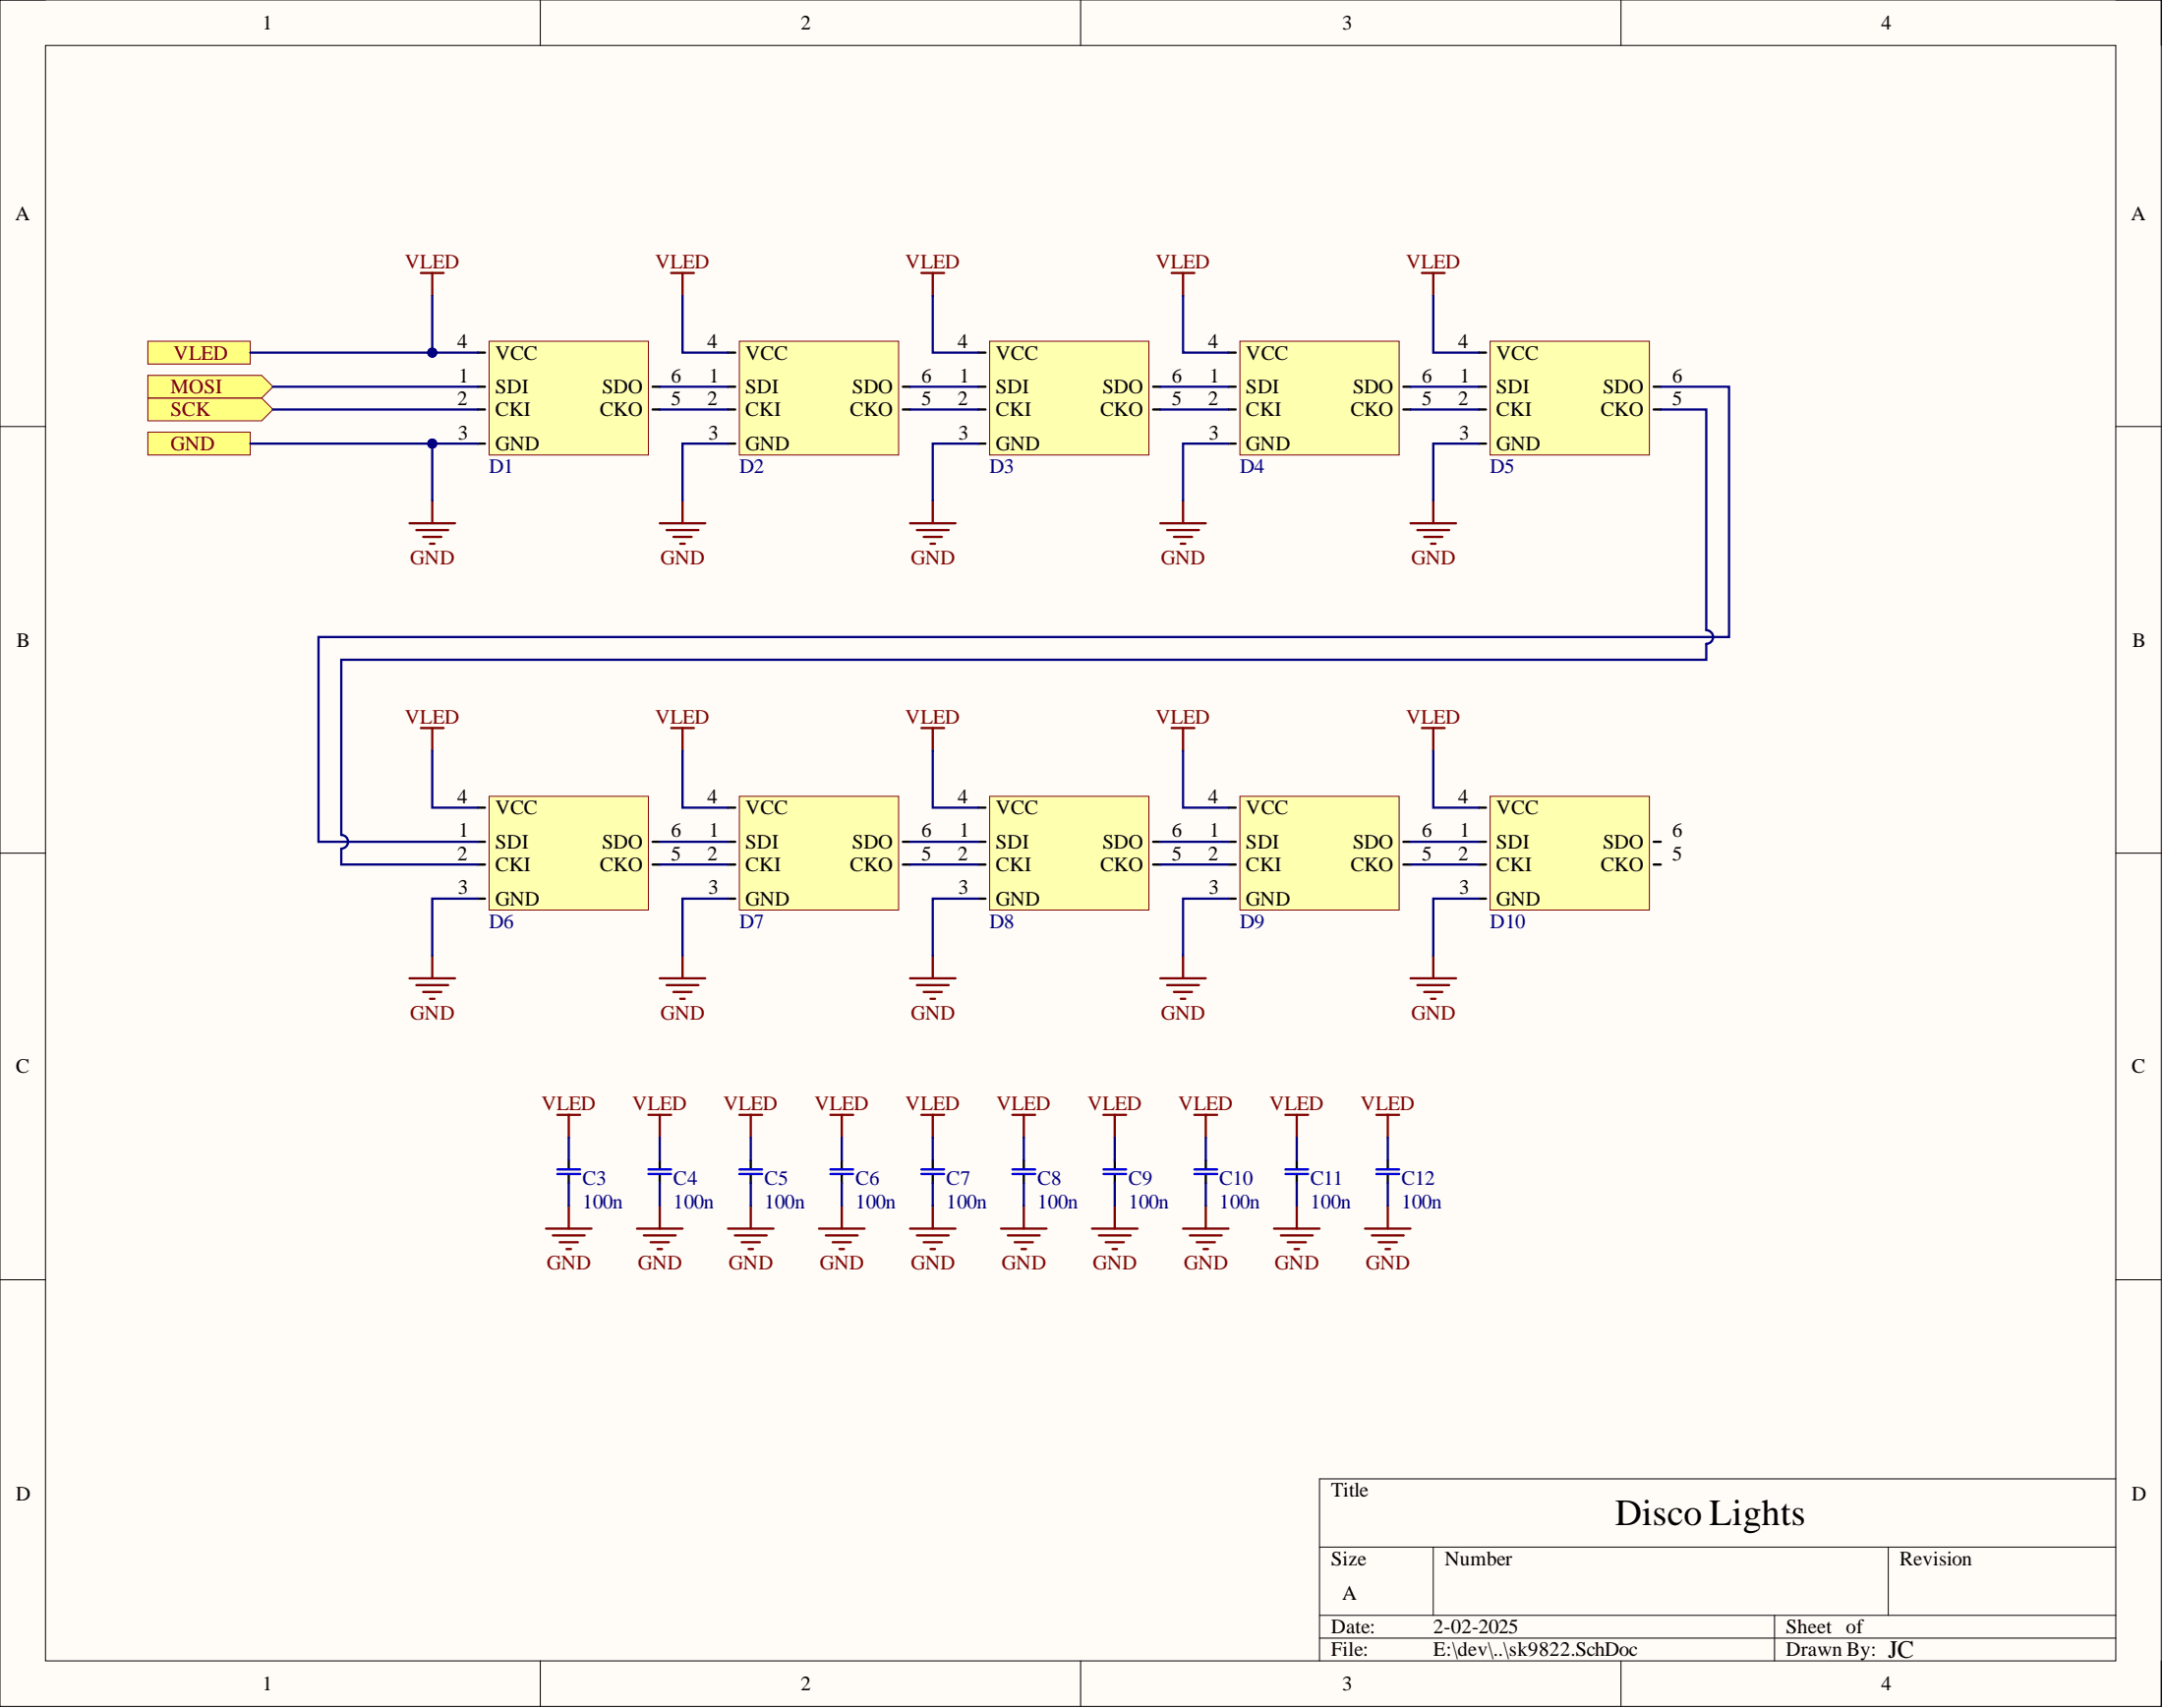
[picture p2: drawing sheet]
<svg xmlns="http://www.w3.org/2000/svg" width="241mm" height="190mm" viewBox="0 0 241 190" stroke-linecap="round" stroke-linejoin="round" font-family="sans-serif">
<path d="M0 0h241.1v190.3h-241.1z" fill-rule="evenodd" fill="#fffcf8"/>
<path d="M0 0h241.1v190.3h-241.1z" fill="none" stroke="#000" stroke-width=".11"/>
<path d="M5.1 5.1h230.9v180.1h-230.9z" fill-rule="evenodd" fill="#fffcf8"/>
<g fill="none" stroke="#000" stroke-width=".11">
<path d="M0 0h5.1M60.3 0v5.1M120.6 0v5.1M180.8 0v5.1M236 0h5.1v5.1M5.1 5.1h230.9v180.1h-230.9zM0 47.6h5.1M236 47.6h5.1M0 95.2h5.1M236 95.2h5.1M0 142.7h5.1M236 142.7h5.1"/>
<path d="M147.2 172.6h88.8M159.9 172.6v7.6M210.7 172.6v7.6M236 164.9h-88.8v20.3M60.3 185.2v5.1M120.6 185.2v5.1M147.2 180.2h88.8M147.2 182.7h88.8M180.8 185.2v5.1M198 180.2v5M241.1 185.2v5.1"/>
</g>
<path d="M54.6 38.1h17.7v12.6h-17.7z" fill-rule="evenodd" fill="#ffffb0"/>
<path d="M54.6 38.1h17.7v12.6h-17.7z" fill="none" stroke="#800000" stroke-width=".11"/>
<path d="M53.3 39.3h.8M53.3 43.1h.8M53.3 45.7h.8M53.3 49.5h.8M72.8 43.1h.8M72.8 45.7h.8" fill="none" stroke="#000" stroke-width=".25"/>
<path d="M82.5 38.1h17.8v12.6h-17.8z" fill-rule="evenodd" fill="#ffffb0"/>
<path d="M82.5 38.1h17.8v12.6h-17.8z" fill="none" stroke="#800000" stroke-width=".11"/>
<path d="M81.2 39.3h.8M81.2 43.1h.8M81.2 45.7h.8M81.2 49.5h.8M100.7 43.1h.8M100.7 45.7h.8" fill="none" stroke="#000" stroke-width=".25"/>
<path d="M110.4 38.1h17.8v12.6h-17.8z" fill-rule="evenodd" fill="#ffffb0"/>
<path d="M110.4 38.1h17.8v12.6h-17.8z" fill="none" stroke="#800000" stroke-width=".11"/>
<path d="M109.1 39.3h.8M109.1 43.1h.8M109.1 45.7h.8M109.1 49.5h.8M128.6 43.1h.8M128.6 45.7h.8" fill="none" stroke="#000" stroke-width=".25"/>
<path d="M138.3 38.1h17.8v12.6h-17.8z" fill-rule="evenodd" fill="#ffffb0"/>
<path d="M138.3 38.1h17.8v12.6h-17.8z" fill="none" stroke="#800000" stroke-width=".11"/>
<path d="M137.1 39.3h.8M137.1 43.1h.8M137.1 45.7h.8M137.1 49.5h.8M156.6 43.1h.8M156.6 45.7h.8" fill="none" stroke="#000" stroke-width=".25"/>
<path d="M166.2 38.1h17.8v12.6h-17.8z" fill-rule="evenodd" fill="#ffffb0"/>
<path d="M166.2 38.1h17.8v12.6h-17.8z" fill="none" stroke="#800000" stroke-width=".11"/>
<path d="M165 39.3h.8M165 43.1h.8M165 45.7h.8M165 49.5h.8M184.5 43.1h.8M184.5 45.7h.8" fill="none" stroke="#000" stroke-width=".25"/>
<path d="M54.6 88.8h17.7v12.7h-17.7z" fill-rule="evenodd" fill="#ffffb0"/>
<path d="M54.6 88.8h17.7v12.7h-17.7z" fill="none" stroke="#800000" stroke-width=".11"/>
<path d="M53.3 93.9h.8M53.3 96.4h.8M53.3 90.1h.8M72.8 93.9h.8M72.8 96.4h.8M53.3 100.2h.8" fill="none" stroke="#000" stroke-width=".25"/>
<path d="M82.5 88.8h17.8v12.7h-17.8z" fill-rule="evenodd" fill="#ffffb0"/>
<path d="M82.5 88.8h17.8v12.7h-17.8z" fill="none" stroke="#800000" stroke-width=".11"/>
<path d="M81.2 93.9h.8M81.2 96.4h.8M81.2 90.1h.8M100.7 93.9h.8M100.7 96.4h.8M81.2 100.2h.8" fill="none" stroke="#000" stroke-width=".25"/>
<path d="M110.4 88.8h17.8v12.7h-17.8z" fill-rule="evenodd" fill="#ffffb0"/>
<path d="M110.4 88.8h17.8v12.7h-17.8z" fill="none" stroke="#800000" stroke-width=".11"/>
<path d="M109.1 93.9h.8M109.1 96.4h.8M109.1 90.1h.8M128.6 93.9h.8M128.6 96.4h.8M109.1 100.2h.8" fill="none" stroke="#000" stroke-width=".25"/>
<path d="M16.5 41.9h12.7l1.3 1.2-1.3 1.3h-12.7z" fill-rule="evenodd" fill="#ffff80"/>
<path d="M16.5 41.9h12.7l1.3 1.2-1.3 1.3h-12.7z" fill="none" stroke="#800000" stroke-width=".11"/>
<path d="M16.5 44.4h12.7l1.3 1.3-1.3 1.2h-12.7z" fill-rule="evenodd" fill="#ffff80"/>
<path d="M16.5 44.4h12.7l1.3 1.3-1.3 1.2h-12.7z" fill="none" stroke="#800000" stroke-width=".11"/>
<g fill="none" stroke="#800000" stroke-width=".25">
<path d="M47 30.4h2.5M48.2 30.4v2.6M74.9 30.4h2.5M76.1 30.4v2.6M102.8 30.4h2.5M104.1 30.4v2.6M130.7 30.4h2.5M132 30.4v2.6M158.6 30.4h2.6M159.9 30.4v2.6M45.7 58.4h5.1M46.4 59.1h3.6"/>
<path d="M47.2 59.9h2M48.2 55.8v2.6M73.6 58.4h5.1M74.4 59.1h3.5M75.1 59.9h2.1M76.1 55.8v2.6M101.5 58.4h5.1M102.3 59.1h3.5M103 59.9h2.1M104.1 55.8v2.6M129.4 58.4h5.1M130.2 59.1h3.6"/>
<path d="M131 59.9h2M132 55.8v2.6M157.4 58.4h5M158.1 59.1h3.6M158.9 59.9h2M159.9 55.8v2.6M48 60.6h.5M75.9 60.6h.5M103.8 60.6h.5M131.7 60.6h.5M159.6 60.6h.5M47 81.2h2.5"/>
<path d="M48.2 81.2v2.5M74.9 81.2h2.5M76.1 81.2v2.5M102.8 81.2h2.5M104.1 81.2v2.5M130.7 81.2h2.5M132 81.2v2.5M158.6 81.2h2.6M159.9 81.2v2.5M45.7 109.1h5.1M46.4 109.9h3.6M47.2 110.6h2"/>
<path d="M48 111.4h.5M48.2 106.6v2.5M73.6 109.1h5.1M74.4 109.9h3.5M75.1 110.6h2.1M75.9 111.4h.5M76.1 106.6v2.5M101.5 109.1h5.1M102.3 109.9h3.5M103 110.6h2.1M103.8 111.4h.5M104.1 106.6v2.5"/>
<path d="M129.4 109.1h5.1M130.2 109.9h3.6M131 110.6h2M131.7 111.4h.5M132 106.6v2.5M157.4 109.1h5M158.1 109.9h3.6M158.9 110.6h2M159.6 111.4h.5M159.9 106.6v2.5M60.9 137h5.1M61.7 137.8h3.5"/>
<path d="M62.2 124.3h2.5M62.4 138.6h2.1M63.2 139.3h.5M63.4 124.3v2.6M63.4 134.5v2.5M71.1 137h5M71.8 137.8h3.6M72.3 124.3h2.6M72.6 138.6h2M73.3 139.3h.6M73.6 124.3v2.6M73.6 134.5v2.5"/>
<path d="M81.2 137h5.1M82 137.8h3.5M82.5 124.3h2.5M82.7 138.6h2.1M83.5 139.3h.5M83.8 124.3v2.6M83.8 134.5v2.5M91.4 137h5M92.1 137.8h3.6M92.6 124.3h2.6M92.9 138.6h2M93.7 139.3h.5"/>
<path d="M93.9 124.3v2.6M93.9 134.5v2.5M101.5 137h5.1M102.3 137.8h3.5M102.8 124.3h2.5M103 138.6h2.1M103.8 139.3h.5M104.1 124.3v2.6M104.1 134.5v2.5M111.7 137h5M112.4 137.8h3.6M112.9 124.3h2.6"/>
<path d="M113.2 138.6h2M114 139.3h.5M114.2 124.3v2.6M114.2 134.5v2.5M121.8 137h5.1M122.6 137.8h3.5M123.1 124.3h2.5M123.3 138.6h2.1M124.1 139.3h.5M124.4 124.3v2.6M124.4 134.5v2.5M132 137h5.1"/>
<path d="M132.7 137.8h3.6M133.2 124.3h2.6M133.5 138.6h2M134.3 139.3h.5M134.5 124.3v2.6M134.5 134.5v2.5M142.1 137h5.1M142.9 137.8h3.5M143.4 124.3h2.5M143.7 138.6h2M144.4 139.3h.5M144.7 124.3v2.6"/>
<path d="M144.7 134.5v2.5M152.3 137h5.1M153 137.8h3.6M153.5 124.3h2.6M153.8 138.6h2M154.6 139.3h.5M154.8 124.3v2.6M154.8 134.5v2.5"/>
</g>
<g fill="none" stroke="#000" stroke-width=".25">
<path d="M63.4 129.4v1M63.4 131v1M73.6 129.4v1M73.6 131v1M83.8 129.4v1M83.8 131v1M93.9 129.4v1M93.9 131v1M104.1 129.4v1M104.1 131v1M114.2 129.4v1M114.2 131v1"/>
<path d="M124.4 129.4v1M124.4 131v1M134.5 129.4v1M134.5 131v1M144.7 129.4v1M144.7 131v1M154.8 129.4v1M154.8 131v1"/>
</g>
<g fill="none" stroke="#00f" stroke-width=".25">
<path d="M62.2 130.4h2.5M62.2 130.9h2.5M72.3 130.4h2.6M72.3 130.9h2.6M82.5 130.4h2.5M82.5 130.9h2.5M92.6 130.4h2.6M92.6 130.9h2.6M102.8 130.4h2.5M102.8 130.9h2.5M112.9 130.4h2.6M112.9 130.9h2.6"/>
<path d="M123.1 130.4h2.5M123.1 130.9h2.5M133.2 130.4h2.6M133.2 130.9h2.6M143.4 130.4h2.5M143.4 130.9h2.5M153.5 130.4h2.6M153.5 130.9h2.6"/>
</g>
<path d="M16.5 38.1h11.4v2.5h-11.4z" fill-rule="evenodd" fill="#ffff80"/>
<path d="M16.5 38.1h11.4v2.5h-11.4z" fill="none" stroke="#800000" stroke-width=".11"/>
<path d="M16.5 48.2h11.4v2.5h-11.4z" fill-rule="evenodd" fill="#ffff80"/>
<path d="M16.5 48.2h11.4v2.5h-11.4z" fill="none" stroke="#800000" stroke-width=".11"/>
<path d="M138.3 88.8h17.8v12.7h-17.8z" fill-rule="evenodd" fill="#ffffb0"/>
<path d="M138.3 88.8h17.8v12.7h-17.8z" fill="none" stroke="#800000" stroke-width=".11"/>
<path d="M137.1 93.9h.8M137.1 96.4h.8M137.1 90.1h.8M156.6 93.9h.8M156.6 96.4h.8M137.1 100.2h.8" fill="none" stroke="#000" stroke-width=".25"/>
<path d="M166.2 88.8h17.8v12.7h-17.8z" fill-rule="evenodd" fill="#ffffb0"/>
<path d="M166.2 88.8h17.8v12.7h-17.8z" fill="none" stroke="#800000" stroke-width=".11"/>
<path d="M165 93.9h.8M165 96.4h.8M165 90.1h.8M184.5 93.9h.8M184.5 96.4h.8M165 100.2h.8" fill="none" stroke="#000" stroke-width=".25"/>
<g fill="none" stroke="#000080" stroke-width=".25">
<path d="M48.2 33v6.3h5.1M30.5 45.7h22.8M30.5 43.1h22.8M73.6 45.7h7.6M73.6 43.1h7.6M101.5 45.7h7.6M101.5 43.1h7.6M129.4 45.7h7.7M129.4 43.1h7.7M157.4 45.7h7.6M157.4 43.1h7.6M185.3 43.1h7.6v27.9h-157.4v22.9h17.8"/>
<path d="M185.3 45.7h5v24.6a.76 .76 0 0 1 .8 .7 .76 .76 0 0 1-.8 .8v1.8h-152.2v19.5a.76 .76 0 0 1 .7 .8 .76 .76 0 0 1-.7 .7v1.8h15.2M73.6 96.4h7.6M73.6 93.9h7.6M101.5 96.4h7.6M101.5 93.9h7.6M129.4 96.4h7.7M129.4 93.9h7.7M157.4 96.4h7.6M157.4 93.9h7.6"/>
</g>
<circle cx="48.2" cy="39.3" r=".51" fill="#000080"/>
<circle cx="48.2" cy="39.3" r=".51" fill="none" stroke="#000080" stroke-width=".11"/>
<path d="M53.3 49.5h-5.1v6.3" fill="none" stroke="#000080" stroke-width=".25"/>
<circle cx="48.2" cy="49.5" r=".51" fill="#000080"/>
<circle cx="48.2" cy="49.5" r=".51" fill="none" stroke="#000080" stroke-width=".11"/>
<g fill="none" stroke="#000080" stroke-width=".25">
<path d="M76.1 33v6.3h5.1M104.1 33v6.3h5M132 33v6.3h5.1M159.9 33v6.3h5.1M27.9 49.5h20.3M81.2 49.5h-5.1v6.3M109.1 49.5h-5v6.3M137.1 49.5h-5.1v6.3M165 49.5h-5.1v6.3M48.2 83.7v6.4h5.1M76.1 83.7v6.4h5.1M104.1 83.7v6.4h5"/>
<path d="M132 83.7v6.4h5.1M159.9 83.7v6.4h5.1M53.3 100.2h-5.1v6.4M81.2 100.2h-5.1v6.4M109.1 100.2h-5v6.4M137.1 100.2h-5.1v6.4M165 100.2h-5.1v6.4M63.4 126.9v2.5M63.4 132v2.5M73.6 126.9v2.5M73.6 132v2.5M83.8 126.9v2.5"/>
<path d="M83.8 132v2.5M93.9 126.9v2.5M93.9 132v2.5M104.1 126.9v2.5M104.1 132v2.5M114.2 126.9v2.5M114.2 132v2.5M124.4 126.9v2.5M124.4 132v2.5M134.5 126.9v2.5M134.5 132v2.5M144.7 126.9v2.5"/>
<path d="M144.7 132v2.5M154.8 126.9v2.5M154.8 132v2.5"/>
</g>
<circle cx="48.2" cy="49.5" r=".51" fill="#000080"/>
<circle cx="48.2" cy="49.5" r=".51" fill="none" stroke="#000080" stroke-width=".11"/>
<path d="M27.9 39.3h20.3" fill="none" stroke="#000080" stroke-width=".25"/>
<circle cx="48.2" cy="39.3" r=".51" fill="#000080"/>
<circle cx="48.2" cy="39.3" r=".51" fill="none" stroke="#000080" stroke-width=".11"/>
<text font-size="4.1" x="180.2" y="170.1">Disco Lights</text>
<text font-size="2.8" x="210.7" y="184.9">JC</text>
<g font-size="2.3">
<text x="29.3" y="3.3">1</text>
<text x="89.3" y="3.3">2</text>
<text x="149.7" y="3.3">3</text>
<text x="209.9" y="3.3">4</text>
<text x="1.7" y="24.5">A</text>
<text x="237.7" y="24.5">A</text>
<text x="51" y="38.8">4</text>
<text x="55.2" y="40.1">VCC</text>
<text x="78.9" y="38.8">4</text>
<text x="83.2" y="40.1">VCC</text>
<text x="106.8" y="38.8">4</text>
<text x="111.1" y="40.1">VCC</text>
<text x="134.8" y="38.8">4</text>
<text x="139" y="40.1">VCC</text>
<text x="162.7" y="38.8">4</text>
<text x="166.9" y="40.1">VCC</text>
<text x="51" y="45.2">2</text>
<text x="51.2" y="42.6">1</text>
<text x="55.2" y="43.9">SDI</text>
<text x="55.2" y="46.4">CKI</text>
<text x="66.9" y="46.4">CKO</text>
<text x="67.2" y="43.9">SDO</text>
<text x="74.9" y="45.2">5</text>
<text x="74.9" y="42.6">6</text>
<text x="78.9" y="45.2">2</text>
<text x="79.1" y="42.6">1</text>
<text x="83.2" y="43.9">SDI</text>
<text x="83.2" y="46.4">CKI</text>
<text x="94.8" y="46.4">CKO</text>
<text x="95.1" y="43.9">SDO</text>
<text x="102.8" y="45.2">5</text>
<text x="102.8" y="42.6">6</text>
<text x="106.8" y="45.2">2</text>
<text x="107" y="42.6">1</text>
<text x="111.1" y="43.9">SDI</text>
<text x="111.1" y="46.4">CKI</text>
<text x="122.8" y="46.4">CKO</text>
<text x="123" y="43.9">SDO</text>
<text x="130.7" y="45.2">5</text>
<text x="130.7" y="42.6">6</text>
<text x="134.8" y="45.2">2</text>
<text x="134.9" y="42.6">1</text>
<text x="139" y="43.9">SDI</text>
<text x="139" y="46.4">CKI</text>
<text x="150.7" y="46.4">CKO</text>
<text x="150.9" y="43.9">SDO</text>
<text x="158.6" y="45.2">5</text>
<text x="158.6" y="42.6">6</text>
<text x="162.7" y="45.2">2</text>
<text x="162.9" y="42.6">1</text>
<text x="166.9" y="43.9">SDI</text>
<text x="166.9" y="46.4">CKI</text>
<text x="178.6" y="46.4">CKO</text>
<text x="178.8" y="43.9">SDO</text>
<text x="186.5" y="45.2">5</text>
<text x="186.5" y="42.6">6</text>
<text x="51.1" y="49">3</text>
<text x="55.2" y="50.2">GND</text>
<text x="79" y="49">3</text>
<text x="83.2" y="50.2">GND</text>
<text x="106.9" y="49">3</text>
<text x="111.1" y="50.2">GND</text>
<text x="134.9" y="49">3</text>
<text x="139" y="50.2">GND</text>
<text x="162.8" y="49">3</text>
<text x="166.9" y="50.2">GND</text>
<text x="1.9" y="72.1">B</text>
<text x="237.9" y="72.1">B</text>
<text x="51" y="89.6">4</text>
<text x="78.9" y="89.6">4</text>
<text x="106.8" y="89.6">4</text>
<text x="134.8" y="89.6">4</text>
<text x="162.7" y="89.6">4</text>
<text x="51" y="95.9">2</text>
<text x="51.2" y="93.4">1</text>
<text x="55.2" y="94.6">SDI</text>
<text x="55.2" y="90.8">VCC</text>
<text x="67.2" y="94.6">SDO</text>
<text x="74.9" y="95.9">5</text>
<text x="74.9" y="93.4">6</text>
<text x="78.9" y="95.9">2</text>
<text x="79.1" y="93.4">1</text>
<text x="83.2" y="94.6">SDI</text>
<text x="83.2" y="90.8">VCC</text>
<text x="95.1" y="94.6">SDO</text>
<text x="102.8" y="95.9">5</text>
<text x="102.8" y="93.4">6</text>
<text x="106.8" y="95.9">2</text>
<text x="107" y="93.4">1</text>
<text x="111.1" y="94.6">SDI</text>
<text x="111.1" y="90.8">VCC</text>
<text x="123" y="94.6">SDO</text>
<text x="130.7" y="95.9">5</text>
<text x="130.7" y="93.4">6</text>
<text x="134.8" y="95.9">2</text>
<text x="134.9" y="93.4">1</text>
<text x="139" y="94.6">SDI</text>
<text x="139" y="90.8">VCC</text>
<text x="150.9" y="94.6">SDO</text>
<text x="158.6" y="95.9">5</text>
<text x="158.6" y="93.4">6</text>
<text x="162.7" y="95.9">2</text>
<text x="162.9" y="93.4">1</text>
<text x="166.9" y="94.6">SDI</text>
<text x="166.9" y="90.8">VCC</text>
<text x="178.8" y="94.6">SDO</text>
<text x="186.5" y="95.9">5</text>
<text x="186.5" y="93.4">6</text>
<text x="51.1" y="99.7">3</text>
<text x="55.2" y="97.2">CKI</text>
<text x="55.2" y="101">GND</text>
<text x="66.9" y="97.2">CKO</text>
<text x="79" y="99.7">3</text>
<text x="83.2" y="97.2">CKI</text>
<text x="83.2" y="101">GND</text>
<text x="94.8" y="97.2">CKO</text>
<text x="106.9" y="99.7">3</text>
<text x="111.1" y="97.2">CKI</text>
<text x="111.1" y="101">GND</text>
<text x="122.8" y="97.2">CKO</text>
<text x="134.9" y="99.7">3</text>
<text x="139" y="97.2">CKI</text>
<text x="139" y="101">GND</text>
<text x="150.7" y="97.2">CKO</text>
<text x="162.8" y="99.7">3</text>
<text x="166.9" y="97.2">CKI</text>
<text x="166.9" y="101">GND</text>
<text x="178.6" y="97.2">CKO</text>
<text x="1.8" y="119.7">C</text>
<text x="237.8" y="119.7">C</text>
<text x="1.8" y="167.3">D</text>
<text x="148.5" y="167">Title</text>
<text x="237.8" y="167.3">D</text>
<text x="148.5" y="174.6">Size</text>
<text x="149.7" y="178.4">A</text>
<text x="161.2" y="174.6">Number</text>
<text x="211.9" y="174.6">Revision</text>
<text x="148.5" y="182.2">Date:</text>
<text x="148.5" y="184.7">File:</text>
<text x="159.9" y="182.2">2-02-2025</text>
<text x="159.9" y="184.7">E:\dev\..\sk9822.SchDoc</text>
<text x="199.2" y="182.2">Sheet of</text>
<text x="199.2" y="184.7">Drawn By:</text>
<text x="29.3" y="188.5">1</text>
<text x="89.3" y="188.5">2</text>
<text x="149.7" y="188.5">3</text>
<text x="209.9" y="188.5">4</text>
</g>
<g font-size="2.3" fill="#800000">
<text x="45.2" y="29.9">VLED</text>
<text x="73.1" y="29.9">VLED</text>
<text x="101" y="29.9">VLED</text>
<text x="128.9" y="29.9">VLED</text>
<text x="156.8" y="29.9">VLED</text>
<text x="19.4" y="40.1">VLED</text>
<text x="19" y="43.9">MOSI</text>
<text x="19" y="46.4">SCK</text>
<text x="19" y="50.2">GND</text>
<text x="45.8" y="62.9">GND</text>
<text x="73.7" y="62.9">GND</text>
<text x="101.6" y="62.9">GND</text>
<text x="129.5" y="62.9">GND</text>
<text x="157.4" y="62.9">GND</text>
<text x="45.2" y="80.7">VLED</text>
<text x="73.1" y="80.7">VLED</text>
<text x="101" y="80.7">VLED</text>
<text x="128.9" y="80.7">VLED</text>
<text x="156.8" y="80.7">VLED</text>
<text x="45.8" y="113.7">GND</text>
<text x="73.7" y="113.7">GND</text>
<text x="101.6" y="113.7">GND</text>
<text x="129.5" y="113.7">GND</text>
<text x="157.4" y="113.7">GND</text>
<text x="60.4" y="123.8">VLED</text>
<text x="70.6" y="123.8">VLED</text>
<text x="80.7" y="123.8">VLED</text>
<text x="90.9" y="123.8">VLED</text>
<text x="101" y="123.8">VLED</text>
<text x="111.2" y="123.8">VLED</text>
<text x="121.3" y="123.8">VLED</text>
<text x="131.5" y="123.8">VLED</text>
<text x="141.6" y="123.8">VLED</text>
<text x="151.8" y="123.8">VLED</text>
<text x="61" y="141.6">GND</text>
<text x="71.1" y="141.6">GND</text>
<text x="81.3" y="141.6">GND</text>
<text x="91.5" y="141.6">GND</text>
<text x="101.6" y="141.6">GND</text>
<text x="111.8" y="141.6">GND</text>
<text x="121.9" y="141.6">GND</text>
<text x="132.1" y="141.6">GND</text>
<text x="142.2" y="141.6">GND</text>
<text x="152.4" y="141.6">GND</text>
</g>
<g font-size="2.3" fill="#000080">
<text x="54.6" y="52.8">D1</text>
<text x="82.5" y="52.8">D2</text>
<text x="110.4" y="52.8">D3</text>
<text x="138.3" y="52.8">D4</text>
<text x="166.2" y="52.8">D5</text>
<text x="54.6" y="103.5">D6</text>
<text x="82.5" y="103.5">D7</text>
<text x="110.4" y="103.5">D8</text>
<text x="138.3" y="103.5">D9</text>
<text x="166.2" y="103.5">D10</text>
<text x="65" y="134.7">100n</text>
<text x="65" y="132.2">C3</text>
<text x="75.1" y="134.7">100n</text>
<text x="75.1" y="132.2">C4</text>
<text x="85.3" y="134.7">100n</text>
<text x="85.3" y="132.2">C5</text>
<text x="95.4" y="134.7">100n</text>
<text x="95.4" y="132.2">C6</text>
<text x="105.6" y="134.7">100n</text>
<text x="105.6" y="132.2">C7</text>
<text x="115.7" y="134.7">100n</text>
<text x="115.7" y="132.2">C8</text>
<text x="125.9" y="134.7">100n</text>
<text x="125.9" y="132.2">C9</text>
<text x="136" y="134.7">100n</text>
<text x="136" y="132.2">C10</text>
<text x="146.2" y="134.7">100n</text>
<text x="146.2" y="132.2">C11</text>
<text x="156.3" y="134.7">100n</text>
<text x="156.3" y="132.2">C12</text>
</g>
</svg>
